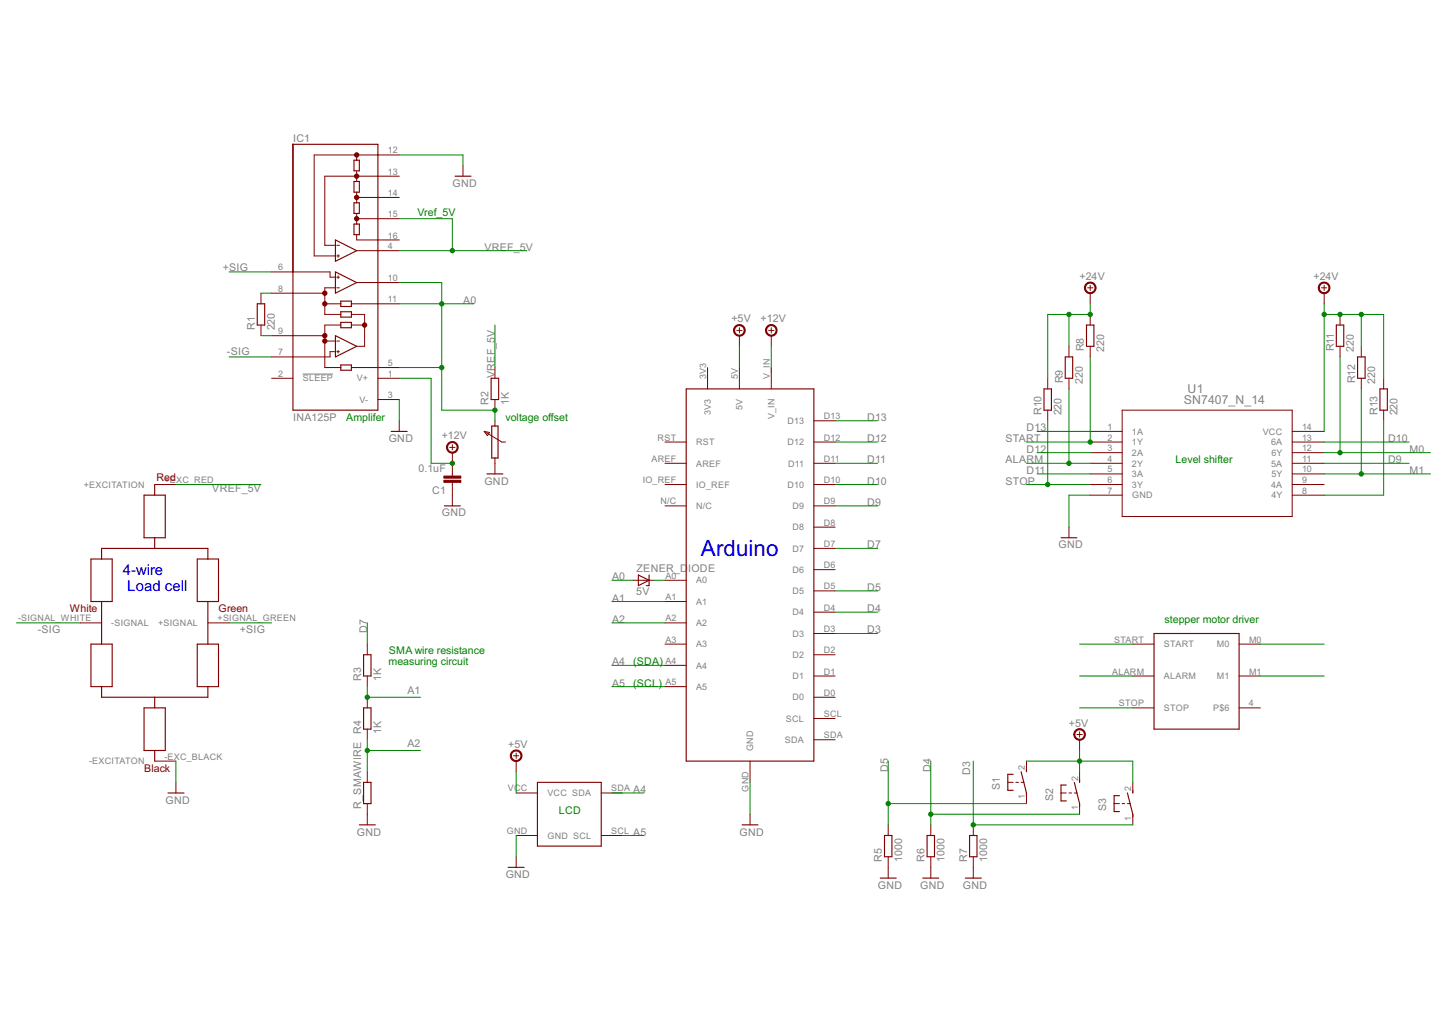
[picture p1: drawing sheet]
<svg xmlns="http://www.w3.org/2000/svg" width="297mm" height="210mm" viewBox="0 0 297 210" stroke-linecap="round" stroke-linejoin="round" font-family="sans-serif">
<path d="M62.1 76.8h6.3" fill="none" stroke="#808080" stroke-width=".21"/>
<g fill="none" stroke="#800000" stroke-width=".23">
<path d="M60.1 29.6h17.5v54.6h-17.5v-28.4M72.7 32.9h1.1v2.2h-1.1zM72.7 37.2h1.1v2.2h-1.1zM73.2 31.8v1.1M93.4 36.2h3.3M68.9 49.2l4.3 2.2-4.3 2.2zM68.9 55.8l4.3 2.2-4.3 2.2zM72.7 46h1.1v2.2h-1.1zM72.7 41.6h1.1v2.2h-1.1zM52.8 62.3h1.5v4.4h-1.5zM68.9 68.9l4.3 2.2-4.3 2.1zM70 61.8h2.1v1.1h-2.1z"/>
<path d="M70 64h2.1v1.1h-2.1zM70 66.1h2.1v1.1h-2.1zM70 74.9h2.1v1.1h-2.1zM100.8 77.6h1.6v4.4h-1.6zM140.9 79.8h26.2v76.4h-26.2zM214.3 79.8h1.5v4.4h-1.5zM218.7 73.2h1.5v4.4h-1.5zM223 66.7h1.6v4.4h-1.6zM274.3 66.7h1.5v4.4h-1.5zM278.7 73.2h1.5v4.4h-1.5zM283.3 79.8h1.5v4.4h-1.5zM31.7 99.4v2.2"/>
<path d="M80.3 88.5h3.3M99.9 97.2h3.3M100.9 87.4h1.3v6.6h-1.3zM18.7 114.7h4.3v8.7h-4.3zM20.8 114.7v-2.2h21.9v2.2M29.6 101.6h4.3v8.7h-4.3zM31.7 110.3v2.2M40.5 114.7h4.4v8.7h-4.4zM91.2 103.8h3.3M131 118l2.2 1.1-2.2 1.1zM133.2 118v2.2h-.5M217.8 110.3h3.3"/>
<path d="M18.7 132.2h4.3v8.7h-4.3zM20.8 123.4v8.8M40.5 132.2h4.4v8.7h-4.4zM42.7 123.4v8.8M74.6 134.3h1.6v4.4h-1.6zM236.9 130h17.5v19.6h-17.5zM20.8 140.9v2.2h21.9v-2.2M29.6 145.2h4.3v8.8h-4.3zM31.7 143.1v2.1M31.7 154v2.2M74.6 145.2h1.6v4.4h-1.6zM208 158.9h-1.1v3.3h1.1"/>
<path d="M209.6 158.3l1.1 4.4v.6M210.7 157.8v.5M221.6 160v.5M34.5 162.7h3.3M73.8 169.2h3.2M74.6 160.5h1.6v4.4h-1.6zM104.3 178h3.3M110.3 160.5h13.1v13.1h-13.1zM152.3 169.2h3.3M181.6 171.4h1.5v4.4h-1.5zM190.3 171.4h1.5v4.4h-1.5zM199 171.4h1.6v4.4h-1.6z"/>
<path d="M218.9 161.1h-1.1v3.2h1.1M220.5 160.5l1.1 4.4v.5M229.8 163.3h-1.1v3.2h1.1M231.4 162.7l1.1 4.4v.5M232.5 162.2v.5M180.7 180.2h3.3M189.4 180.2h3.3M198.2 180.2h3.2"/>
</g>
<g fill="none" stroke="#800000" stroke-width=".21">
<path d="M73.2 35.1v2.1M73.2 39.4v2.2M82 36.2h-15.3v14.1h2.2M82 31.8h-17.5v20.7h4.4M95 34v2.2M55.8 55.8h12v1.1h1.1M68.9 59.1h-2.2v5.4h3.3M69.1 56.9h.6M69.1 59.1h.6M69.1 50.3h.6M69.1 52.5h.6M69.4 52.2v.6"/>
<path d="M69.4 56.6v.5M73.2 58h8.8M73.2 48.2v1h8.8M73.2 44.9h8.8M73.2 40.5h8.8M73.2 51.4h8.8M73.2 43.8v2.2M223.3 59.1h1M223.8 58.5v1.1M271.3 59.1h1.1M271.8 58.5v1.1M53.6 60.2v2.1"/>
<path d="M53.6 66.7v2.2M55.8 60.2h10.9M55.8 68.9h10.9M55.8 77.6h4.3M66.7 70h2.2M66.7 62.3h3.3M68.9 72.2h-1.1v1h-12M69.1 70h.6M69.1 72.2h.6M69.4 71.9v.5M70 66.7h-3.3v8.7h3.3M72.1 64.5h2.7v6.6h-1.6"/>
<path d="M72.1 62.3h9.9M72.1 66.7h2.5M72.1 75.4h9.9M77.6 77.6h4.4M101.6 75.4v2.2M145.2 75.4v4.4M151.2 67.8h1.1M151.8 67.2v1.1M151.8 68.9v2.2M151.8 75.4v4.4M157.8 67.8h1.1M158.3 67.2v1.1"/>
<path d="M158.3 68.9v2.2M158.3 75.4v4.4M215.1 77.6v2.2M219.4 71.1v2.1M219.4 77.6v2.2M223.8 60.2v2.1M223.8 64.5v2.2M223.8 71.1v2.1M271.8 60.2v2.1M275.1 64.5v2.2M275.1 71.1v2.1M279.4 71.1v2.1"/>
<path d="M279.4 77.6v2.2M284 77.6v2.2M31.7 99.4h4.4M77.6 82h4.4M82 86.3v2.2M92.3 91.8h1.1M92.9 91.2v1.1M92.9 92.9v4.8M92.9 99v4.8M99.4 88.5l3.6 2.2h.8M99.4 88.5l1.1 .2-.4 .7zM101.6 82v2.2"/>
<path d="M101.6 86.3v1.1M101.6 94v3.2M136.5 90.7h4.4M136.5 95.1h4.4M136.5 99.4h4.4M167.1 90.7h4.3M167.1 95.1h4.3M167.1 99.4h4.3M167.1 86.3h4.3M215.1 84.2v2.1M223.8 90.7h6.6M223.8 95.1h6.6"/>
<path d="M223.8 99.4h6.6M223.8 88.5h6.6M223.8 92.9h6.6M223.8 97.2h6.6M230.4 84.2h34.9v21.8h-34.9zM265.3 90.7h6.5M265.3 95.1h6.5M265.3 99.4h6.5M265.3 88.5h6.5M265.3 92.9h6.5M265.3 97.2h6.5M284 84.2v2.1"/>
<path d="M130 119.1h4.3M136.5 119.1h4.4M136.5 103.8h4.4M167.1 116.9h4.3M167.1 112.5h4.3M167.1 108.2h4.3M167.1 103.8h4.3M219.4 108.2v2.1M223.8 101.6h6.6M265.3 101.6h6.5M16.5 127.8h4.3M42.7 127.8h4.3"/>
<path d="M75.4 132.2v2.1M75.4 138.7v2.2M136.5 123.4h4.4M136.5 127.8h4.4M136.5 132.2h4.4M136.5 136.5h4.4M167.1 138.7h4.3M167.1 134.3h4.3M167.1 130h4.3M167.1 125.6h4.3M167.1 121.2h4.3M232.5 132.2h4.4"/>
<path d="M232.5 138.7h4.4M254.4 132.2h4.3M254.4 138.7h4.3M31.7 156.2h4.4M75.4 143.1v2.1M75.4 149.6v2.2M75.4 158.3v2.2M105.4 155.1h1.1M106 154.5v1.1M106 156.2v2.1M136.5 140.9h4.4M154 156.2v4.3"/>
<path d="M167.1 143.1h4.3M167.1 147.4h4.3M167.1 151.8h4.3M210.7 156.2v2.1M221.1 150.7h1.1M221.6 150.2v1.1M221.6 151.8v2.2M221.6 158.3v2.2M232.5 145.2h4.4M254.4 145.2h4.3M36.1 160.5v2.2M75.4 164.9v4.3"/>
<path d="M106 162.7h4.3M106 171.4h4.3M106 175.8v2.2M123.4 162.7h4.4M123.4 171.4h4.4M154 167.1v2.1M182.3 169.2v2.2M182.3 175.8v4.4M191.1 169.2v2.2M191.1 175.8v4.4M199.8 169.2v2.2M199.8 175.8v4.4"/>
<path d="M206.9 160.5h1.1M208.5 160.5h.6M209.6 160.5h.6M210.7 162.7v2.2M217.8 162.7h1.1M219.4 162.7h.6M220.5 162.7h.6M221.6 164.9v2.2M228.7 164.9h1.1M230.4 164.9h.5M231.4 164.9h.6M232.5 160.5v2.2"/>
<path d="M232.5 167.1v2.1"/>
</g>
<path d="M60.1 29.6v26.2" fill="none" stroke="#800000" stroke-width=".36"/>
<g fill="#800000" stroke="#800000" stroke-width=".21">
<path d="M157.5 66.9a1.19 1.19 0 0 1 1.9 .3 1.19 1.19 0 0 1-.8 1.7 1.19 1.19 0 0 1-1.5-1.1h.3a.98 .98 0 0 1 1.3-.9 .98 .98 0 0 1 .3 1.6 .98 .98 0 0 1-1.6-.4v-.3h-.3z" fill-rule="evenodd"/>
<path d="M271 58.2a1.2 1.2 0 0 1 1.9 .3 1.2 1.2 0 0 1-.8 1.7 1.2 1.2 0 0 1-1.5-1.1h.2a.99 .99 0 0 1 1.4-1 .99 .99 0 0 1 .3 1.7 .99 .99 0 0 1-1.6-.5l-.1-.2h-.2z" fill-rule="evenodd"/>
<path d="M92 90.9a1.2 1.2 0 0 1 1.9 .3 1.2 1.2 0 0 1-.7 1.8 1.2 1.2 0 0 1-1.5-1.2h.2a.98 .98 0 0 1 1.4-.8 .98 .98 0 0 1 .2 1.6 .98 .98 0 0 1-1.6-.5v-.3h-.2z" fill-rule="evenodd"/>
<path d="M105.1 154.2a1.2 1.2 0 0 1 1.9 .3 1.2 1.2 0 0 1-.8 1.7 1.2 1.2 0 0 1-1.4-1.1h.2a.99 .99 0 0 1 1.4-.9 .99 .99 0 0 1 .2 1.6 .99 .99 0 0 1-1.6-.5v-.2h-.2z" fill-rule="evenodd"/>
<path d="M151 66.9a1.2 1.2 0 0 1 1.8 .3 1.2 1.2 0 0 1-.7 1.7 1.2 1.2 0 0 1-1.5-1.1h.2a.99 .99 0 0 1 1.4-.9 .99 .99 0 0 1 .2 1.6 .99 .99 0 0 1-1.6-.4v-.3h-.2z" fill-rule="evenodd"/>
<path d="M223 58.2a1.19 1.19 0 0 1 1.9 .3 1.19 1.19 0 0 1-.8 1.7 1.19 1.19 0 0 1-1.5-1.1h.2a.98 .98 0 0 1 1.4-.9 .98 .98 0 0 1 .2 1.6 .98 .98 0 0 1-1.5-.5l-.1-.2h-.2z" fill-rule="evenodd"/>
<path d="M220.8 149.8a1.19 1.19 0 0 1 1.9 .3 1.19 1.19 0 0 1-.8 1.7 1.19 1.19 0 0 1-1.5-1.1h.2a.98 .98 0 0 1 1.4-.9 .98 .98 0 0 1 .3 1.6 .98 .98 0 0 1-1.6-.4l-.1-.3h-.2z" fill-rule="evenodd"/>
<circle cx="73.2" cy="40.5" r=".44"/>
<circle cx="73.2" cy="36.2" r=".44"/>
<circle cx="73.2" cy="31.8" r=".44"/>
<circle cx="73.2" cy="44.9" r=".44"/>
<circle cx="74.8" cy="66.7" r=".44"/>
<circle cx="66.7" cy="68.9" r=".44"/>
<circle cx="66.7" cy="70" r=".44"/>
<circle cx="66.7" cy="60.2" r=".44"/>
<circle cx="66.7" cy="62.3" r=".44"/>
</g>
<g fill="#800000" stroke="#800000" stroke-width=".21">
<path d="M91.1 97.7h3.5v.4h-3.5z"/>
<path d="M91.1 98.6h3.5v.4h-3.5z"/>
</g>
<g fill="none" stroke="#008000" stroke-width=".21">
<path d="M82 31.8h13v2.2M47 55.8h8.8M82 51.4h26.1M82 44.9h10.9v6.5M82 58h8.7v26.2h10.9v2.1M47 73.2h8.8M53.6 60.2h2.2M53.6 68.9h2.2M82 77.6h6.5v17.5h4.4M82 62.3h15.2M82 75.4h8.7M101.6 66.7v8.7"/>
<path d="M151.8 71.1v4.3M158.3 71.1v4.3M219.4 64.5v6.6M219.4 79.8v15.3M223.8 62.3v2.2h-8.7v13.1M223.8 73.2v17.5h-13.1M271.8 62.3v26.2M271.8 64.5h12.2v13.1M275.1 73.2v19.7M279.4 64.5v6.6M279.4 79.8v17.4M36.1 99.4h17.5"/>
<path d="M82 82v4.3M171.4 95.1h8.7M171.4 99.4h8.7M171.4 90.7h8.7M171.4 86.3h8.7M210.7 95.1h13.1M210.7 99.4h13.1M212.9 92.9h10.9M212.9 97.2h10.9M212.9 88.5h10.9M215.1 86.3v13.1M271.8 92.9h21.8"/>
<path d="M271.8 95.1h17.5M271.8 97.2h21.8M271.8 90.7h17.5M284 86.3v15.3h-12.2M125.6 119.1h4.4M134.3 119.1h2.2M171.4 103.8h8.7M171.4 112.5h8.7M223.8 101.6h-4.4v6.6M3.4 127.8h13.1M47 127.8h8.8M75.4 127.8v4.4"/>
<path d="M125.6 136.5h10.9M125.6 127.8h10.9M125.6 123.4h10.9M171.4 121.2h8.7M171.4 125.6h8.7M171.4 130h8.7M221.6 132.2h10.9M221.6 138.7h10.9M258.7 132.2h13.1M258.7 138.7h13.1M36.1 156.2v4.3M75.4 140.9v2.2h10.9"/>
<path d="M75.4 151.8v6.5M75.4 154h10.9M106 158.3v4.4M125.6 140.9h10.9M182.3 156.2v13M191.1 156.2v13M199.8 156.2v13h32.7M210.7 156.2h21.8v4.3M221.6 145.2h10.9M221.6 154v4.3M106 171.4v4.4M125.6 162.7h6.5"/>
<path d="M127.8 171.4h4.3M154 160.5v6.6M182.3 164.9h28.4M191.1 167.1h30.5"/>
</g>
<g fill="#008000" stroke="#008000" stroke-width=".21">
<circle cx="275.1" cy="92.9" r=".44"/>
<circle cx="92.9" cy="95.1" r=".44"/>
<circle cx="271.8" cy="64.5" r=".44"/>
<circle cx="275.1" cy="64.5" r=".44"/>
<circle cx="279.4" cy="64.5" r=".44"/>
<circle cx="223.8" cy="64.5" r=".44"/>
<circle cx="219.4" cy="64.5" r=".44"/>
<circle cx="92.9" cy="51.4" r=".44"/>
<circle cx="90.7" cy="62.3" r=".44"/>
<circle cx="101.6" cy="84.2" r=".44"/>
<circle cx="90.7" cy="75.4" r=".44"/>
<circle cx="75.4" cy="143.1" r=".44"/>
<circle cx="75.4" cy="154" r=".44"/>
<circle cx="223.8" cy="90.7" r=".44"/>
<circle cx="219.4" cy="95.1" r=".44"/>
<circle cx="215.1" cy="99.4" r=".44"/>
<circle cx="279.4" cy="97.2" r=".44"/>
<circle cx="221.6" cy="156.2" r=".44"/>
<circle cx="182.3" cy="164.9" r=".44"/>
<circle cx="191.1" cy="167.1" r=".44"/>
<circle cx="199.8" cy="169.2" r=".44"/>
</g>
<text font-size="5.1" fill="#00f" x="143.8" y="114.2">Arduino</text>
<g font-size="3.4" fill="#00f">
<text x="25.2" y="118">4-wire</text>
<text x="26.1" y="121.2">Load cell</text>
</g>
<g font-size="2.8" fill="#808080">
<text x="243" y="82.9">SN7407_N_14</text>
<text x="243.8" y="80.7">U1</text>
</g>
<g font-size="2.4" fill="#808080">
<text x="60.2" y="29.1">IC1</text>
<text x="92.9" y="38.3">GND</text>
<text x="99.4" y="51.4">VREF_5V</text>
<text x="45.7" y="55.6">+SIG</text>
<text x="221.6" y="57.4">+24V</text>
<text x="269.6" y="57.4">+24V</text>
<text x="95.1" y="62.3">A0</text>
<text x="52.3" y="67.8" transform="rotate(-90 52.3 67.8)">R1</text>
<text x="56.4" y="67.8" transform="rotate(-90 56.4 67.8)">220</text>
<text x="150.1" y="66.2">+5V</text>
<text x="156.1" y="66.2">+12V</text>
<text x="46.6" y="72.8">-SIG</text>
<text x="101.6" y="77.6" transform="rotate(-90 101.6 77.6)">VREF_5V</text>
<text x="222.5" y="72.1" transform="rotate(-90 222.5 72.1)">R8</text>
<text x="226.6" y="72.2" transform="rotate(-90 226.6 72.2)">220</text>
<text x="273.8" y="72.1" transform="rotate(-90 273.8 72.1)">R11</text>
<text x="277.9" y="72.2" transform="rotate(-90 277.9 72.2)">220</text>
<text x="100.3" y="83" transform="rotate(-90 100.3 83)">R2</text>
<text x="104.4" y="83.1" transform="rotate(-90 104.4 83.1)">1K</text>
<text x="218.1" y="78.7" transform="rotate(-90 218.1 78.7)">R9</text>
<text x="222.3" y="78.7" transform="rotate(-90 222.3 78.7)">220</text>
<text x="278.2" y="78.7" transform="rotate(-90 278.2 78.7)">R12</text>
<text x="282.3" y="78.7" transform="rotate(-90 282.3 78.7)">220</text>
<text x="60.2" y="86.3">INA125P</text>
<text x="178" y="86.3">D13</text>
<text x="210.7" y="88.5">D13</text>
<text x="213.8" y="85.2" transform="rotate(-90 213.8 85.2)">R10</text>
<text x="217.9" y="85.2" transform="rotate(-90 217.9 85.2)">220</text>
<text x="282.7" y="85.2" transform="rotate(-90 282.7 85.2)">R13</text>
<text x="286.9" y="85.2" transform="rotate(-90 286.9 85.2)">220</text>
<text x="79.8" y="90.7">GND</text>
<text x="90.7" y="90.2">+12V</text>
<text x="178" y="95.1">D11</text>
<text x="178" y="90.7">D12</text>
<text x="206.4" y="90.7">START</text>
<text x="206.4" y="95.1">ALARM</text>
<text x="210.7" y="92.9">D12</text>
<text x="284.9" y="95.1">D9</text>
<text x="284.9" y="90.7">D10</text>
<text x="289.3" y="92.9">M0</text>
<text x="43.6" y="101">VREF_5V</text>
<text x="85.9" y="96.9">0.1uF</text>
<text x="88.7" y="101.3">C1</text>
<text x="99.4" y="99.4">GND</text>
<text x="178" y="99.4">D10</text>
<text x="206.4" y="99.4">STOP</text>
<text x="210.7" y="97.2">D11</text>
<text x="289.3" y="97.2">M1</text>
<text x="90.7" y="106">GND</text>
<text x="178" y="103.8">D9</text>
<text x="178" y="112.5">D7</text>
<text x="217.3" y="112.5">GND</text>
<text x="125.6" y="119.1">A0</text>
<text x="130.7" y="117.4">ZENER_D</text>
<text x="141.3" y="117.4">IODE</text>
<text x="125.6" y="123.4">A1</text>
<text x="130.6" y="122">5V</text>
<text x="178" y="121.2">D5</text>
<text x="178" y="125.6">D4</text>
<text x="7.7" y="130">-SIG</text>
<text x="49.2" y="130">+SIG</text>
<text x="75.4" y="129.9" transform="rotate(-90 75.4 129.9)">D7</text>
<text x="125.6" y="127.8">A2</text>
<text x="178" y="130">D3</text>
<text x="125.6" y="136.5">A4 (SDA)</text>
<text x="74.1" y="139.8" transform="rotate(-90 74.1 139.8)">R3</text>
<text x="78.2" y="139.8" transform="rotate(-90 78.2 139.8)">1K</text>
<text x="83.6" y="142.4">A1</text>
<text x="125.6" y="140.9">A5 (SCL)</text>
<text x="219.4" y="149.1">+5V</text>
<text x="78.2" y="150.7" transform="rotate(-90 78.2 150.7)">1K</text>
<text x="83.6" y="153.3">A2</text>
<text x="104.3" y="153.4">+5V</text>
<text x="182.3" y="158.3" transform="rotate(-90 182.3 158.3)">D5</text>
<text x="191.1" y="158.3" transform="rotate(-90 191.1 158.3)">D4</text>
<text x="199.1" y="159" transform="rotate(-90 199.1 159)">D3</text>
<text x="34" y="164.9">GND</text>
<text x="74.1" y="165.9" transform="rotate(-90 74.1 165.9)">R_SMAWIRE R4</text>
<text x="130" y="162.7">A4</text>
<text x="205.3" y="162.1" transform="rotate(-90 205.3 162.1)">S1</text>
<text x="216.2" y="164.3" transform="rotate(-90 216.2 164.3)">S2</text>
<text x="227.1" y="166.5" transform="rotate(-90 227.1 166.5)">S3</text>
<text x="73.3" y="171.4">GND</text>
<text x="130" y="171.4">A5</text>
<text x="151.8" y="171.4">GND</text>
<text x="181" y="176.9" transform="rotate(-90 181 176.9)">R5</text>
<text x="185.2" y="176.9" transform="rotate(-90 185.2 176.9)">1000</text>
<text x="189.8" y="176.9" transform="rotate(-90 189.8 176.9)">R6</text>
<text x="193.9" y="176.9" transform="rotate(-90 193.9 176.9)">1000</text>
<text x="198.5" y="176.9" transform="rotate(-90 198.5 176.9)">R7</text>
<text x="202.6" y="176.9" transform="rotate(-90 202.6 176.9)">1000</text>
<text x="103.8" y="180.2">GND</text>
<text x="180.2" y="182.3">GND</text>
<text x="188.9" y="182.3">GND</text>
<text x="197.7" y="182.3">GND</text>
</g>
<g font-size="2.4" fill="#008000">
<text x="85.7" y="44.2">Vref_5V</text>
<text x="71.1" y="86.3">Amplifer</text>
<text x="103.8" y="86.3">voltage offset</text>
<text x="241.3" y="95.1">Level shifter</text>
<text x="239.1" y="127.8">stepper motor driver</text>
<text x="79.8" y="136.5">measuring circuit</text>
<text x="79.8" y="134.2">SMA wire resistance</text>
<text x="114.7" y="167.1">LCD</text>
</g>
<g font-size="2.4" fill="#800000">
<text x="32.1" y="98.8">Red</text>
<text x="14.3" y="125.6">White</text>
<text x="44.9" y="125.6">Green</text>
<text x="29.6" y="158.3">Black</text>
</g>
<g font-size="2.1" fill="#808080">
<text x="79.6" y="35.8">13</text>
<text x="79.6" y="31.5">12</text>
<text x="79.6" y="40.2">14</text>
<text x="79.6" y="44.6">15</text>
<text x="79.6" y="51.1">4</text>
<text x="79.6" y="48.9">16</text>
<text x="57.1" y="55.5">6</text>
<text x="57.1" y="59.8">8</text>
<text x="79.6" y="57.7">10</text>
<text x="79.6" y="62">11</text>
<text x="57.1" y="68.6">9</text>
<text x="57.1" y="72.9">7</text>
<text x="57.1" y="77.3">2</text>
<text x="79.6" y="77.3">1</text>
<text x="79.6" y="75.1">5</text>
<text x="144.9" y="77.8" transform="rotate(-90 144.9 77.8)">3V3</text>
<text x="151.5" y="77.8" transform="rotate(-90 151.5 77.8)">5V</text>
<text x="158" y="77.8" transform="rotate(-90 158 77.8)">V_IN</text>
<text x="62.2" y="78.3">SLEEP</text>
<text x="73.2" y="78.3">V+</text>
<text x="73.8" y="82.6">V-</text>
<text x="79.6" y="81.7">3</text>
<text x="145.9" y="85.1" transform="rotate(-90 145.9 85.1)">3V3</text>
<text x="152.4" y="84.1" transform="rotate(-90 152.4 84.1)">5V</text>
<text x="159" y="86" transform="rotate(-90 159 86)">V_IN</text>
<text x="161.7" y="87">D13</text>
<text x="169.1" y="86">D13</text>
<text x="227.3" y="88.2">1</text>
<text x="232.4" y="89.2">1A</text>
<text x="259.2" y="89.2">VCC</text>
<text x="267.3" y="88.2">14</text>
<text x="133.7" y="94.8">AREF</text>
<text x="135" y="90.4">RST</text>
<text x="142.9" y="91.4">RST</text>
<text x="142.9" y="95.7">AREF</text>
<text x="161.7" y="91.4">D12</text>
<text x="161.8" y="95.7">D11</text>
<text x="169.1" y="94.8">D11</text>
<text x="169.1" y="90.4">D12</text>
<text x="227.3" y="90.4">2</text>
<text x="227.3" y="92.6">3</text>
<text x="227.3" y="94.8">4</text>
<text x="232.4" y="91.4">1Y</text>
<text x="232.4" y="93.5">2A</text>
<text x="232.4" y="95.7">2Y</text>
<text x="261" y="95.7">5A</text>
<text x="261" y="91.4">6A</text>
<text x="261" y="93.5">6Y</text>
<text x="267.3" y="94.8">11</text>
<text x="267.3" y="92.6">12</text>
<text x="267.3" y="90.4">13</text>
<text x="17.2" y="100.1">+EXCITATION</text>
<text x="33.8" y="99.1">+EXC_RED</text>
<text x="131.9" y="99.1">IO_REF</text>
<text x="142.9" y="100.1">IO_REF</text>
<text x="161.7" y="100.1">D10</text>
<text x="169.1" y="99.1">D10</text>
<text x="227.3" y="96.9">5</text>
<text x="227.3" y="99.1">6</text>
<text x="227.3" y="101.3">7</text>
<text x="232.4" y="97.9">3A</text>
<text x="232.4" y="100.1">3Y</text>
<text x="261" y="100.1">4A</text>
<text x="261" y="97.9">5Y</text>
<text x="267.3" y="101.3">8</text>
<text x="267.3" y="99.1">9</text>
<text x="267.3" y="96.9">10</text>
<text x="135.6" y="103.5">N/C</text>
<text x="142.9" y="104.4">N/C</text>
<text x="162.7" y="104.5">D9</text>
<text x="169.1" y="107.9">D8</text>
<text x="169.1" y="103.5">D9</text>
<text x="232.4" y="102.3">GND</text>
<text x="261" y="102.3">4Y</text>
<text x="162.7" y="113.2">D7</text>
<text x="162.7" y="108.8">D8</text>
<text x="169.1" y="112.2">D7</text>
<text x="136.6" y="118.8">A0</text>
<text x="142.9" y="119.7">A0</text>
<text x="162.7" y="117.5">D6</text>
<text x="169.1" y="116.6">D6</text>
<text x="136.6" y="123.1">A1</text>
<text x="142.9" y="124.1">A1</text>
<text x="162.7" y="121.9">D5</text>
<text x="169.1" y="125.3">D4</text>
<text x="169.1" y="120.9">D5</text>
<text x="3.7" y="127.5">-SIGNAL_WHITE</text>
<text x="22.8" y="128.4">-SIGNAL</text>
<text x="32.4" y="128.5">+SIGNAL</text>
<text x="44.7" y="127.5">+SIGNAL_GREEN</text>
<text x="136.6" y="127.5">A2</text>
<text x="136.6" y="131.9">A3</text>
<text x="142.9" y="128.4">A2</text>
<text x="162.7" y="130.6">D3</text>
<text x="162.7" y="126.3">D4</text>
<text x="169.1" y="129.7">D3</text>
<text x="228.7" y="131.9">START</text>
<text x="256.4" y="131.9">M0</text>
<text x="136.6" y="136.2">A4</text>
<text x="142.9" y="132.8">A3</text>
<text x="142.9" y="137.2">A4</text>
<text x="162.7" y="135">D2</text>
<text x="169.1" y="134">D2</text>
<text x="238.9" y="132.8">START</text>
<text x="249.8" y="132.8">M0</text>
<text x="136.6" y="140.6">A5</text>
<text x="142.9" y="141.5">A5</text>
<text x="162.7" y="143.7">D0</text>
<text x="162.7" y="139.4">D1</text>
<text x="169.1" y="142.8">D0</text>
<text x="169.1" y="138.4">D1</text>
<text x="228.3" y="138.4">ALARM</text>
<text x="238.9" y="139.4">ALARM</text>
<text x="249.8" y="139.4">M1</text>
<text x="256.4" y="138.4">M1</text>
<text x="161.3" y="148.1">SCL</text>
<text x="169.1" y="147.1">SCL</text>
<text x="229.7" y="144.9">STOP</text>
<text x="238.9" y="145.9">STOP</text>
<text x="249.1" y="145.9">P$6</text>
<text x="256.4" y="144.9">4</text>
<text x="33.8" y="155.9">-EXC_BLACK</text>
<text x="154.6" y="154.1" transform="rotate(-90 154.6 154.1)">GND</text>
<text x="161.1" y="152.5">SDA</text>
<text x="169.1" y="151.5">SDA</text>
<text x="18.3" y="156.8">-EXCITATON</text>
<text x="210.4" y="158" transform="rotate(-90 210.4 158)">2</text>
<text x="221.3" y="160.2" transform="rotate(-90 221.3 160.2)">2</text>
<text x="104.3" y="162.4">VCC</text>
<text x="112.4" y="163.4">VCC SDA</text>
<text x="125.5" y="162.4">SDA</text>
<text x="153.7" y="162.4" transform="rotate(-90 153.7 162.4)">GND</text>
<text x="210.4" y="164" transform="rotate(-90 210.4 164)">1</text>
<text x="221.3" y="166.2" transform="rotate(-90 221.3 166.2)">1</text>
<text x="232.2" y="162.4" transform="rotate(-90 232.2 162.4)">2</text>
<text x="104" y="171.1">GND</text>
<text x="112.4" y="172.1">GND SCL</text>
<text x="125.5" y="171.1">SCL</text>
<text x="232.2" y="168.4" transform="rotate(-90 232.2 168.4)">1</text>
</g>
</svg>
